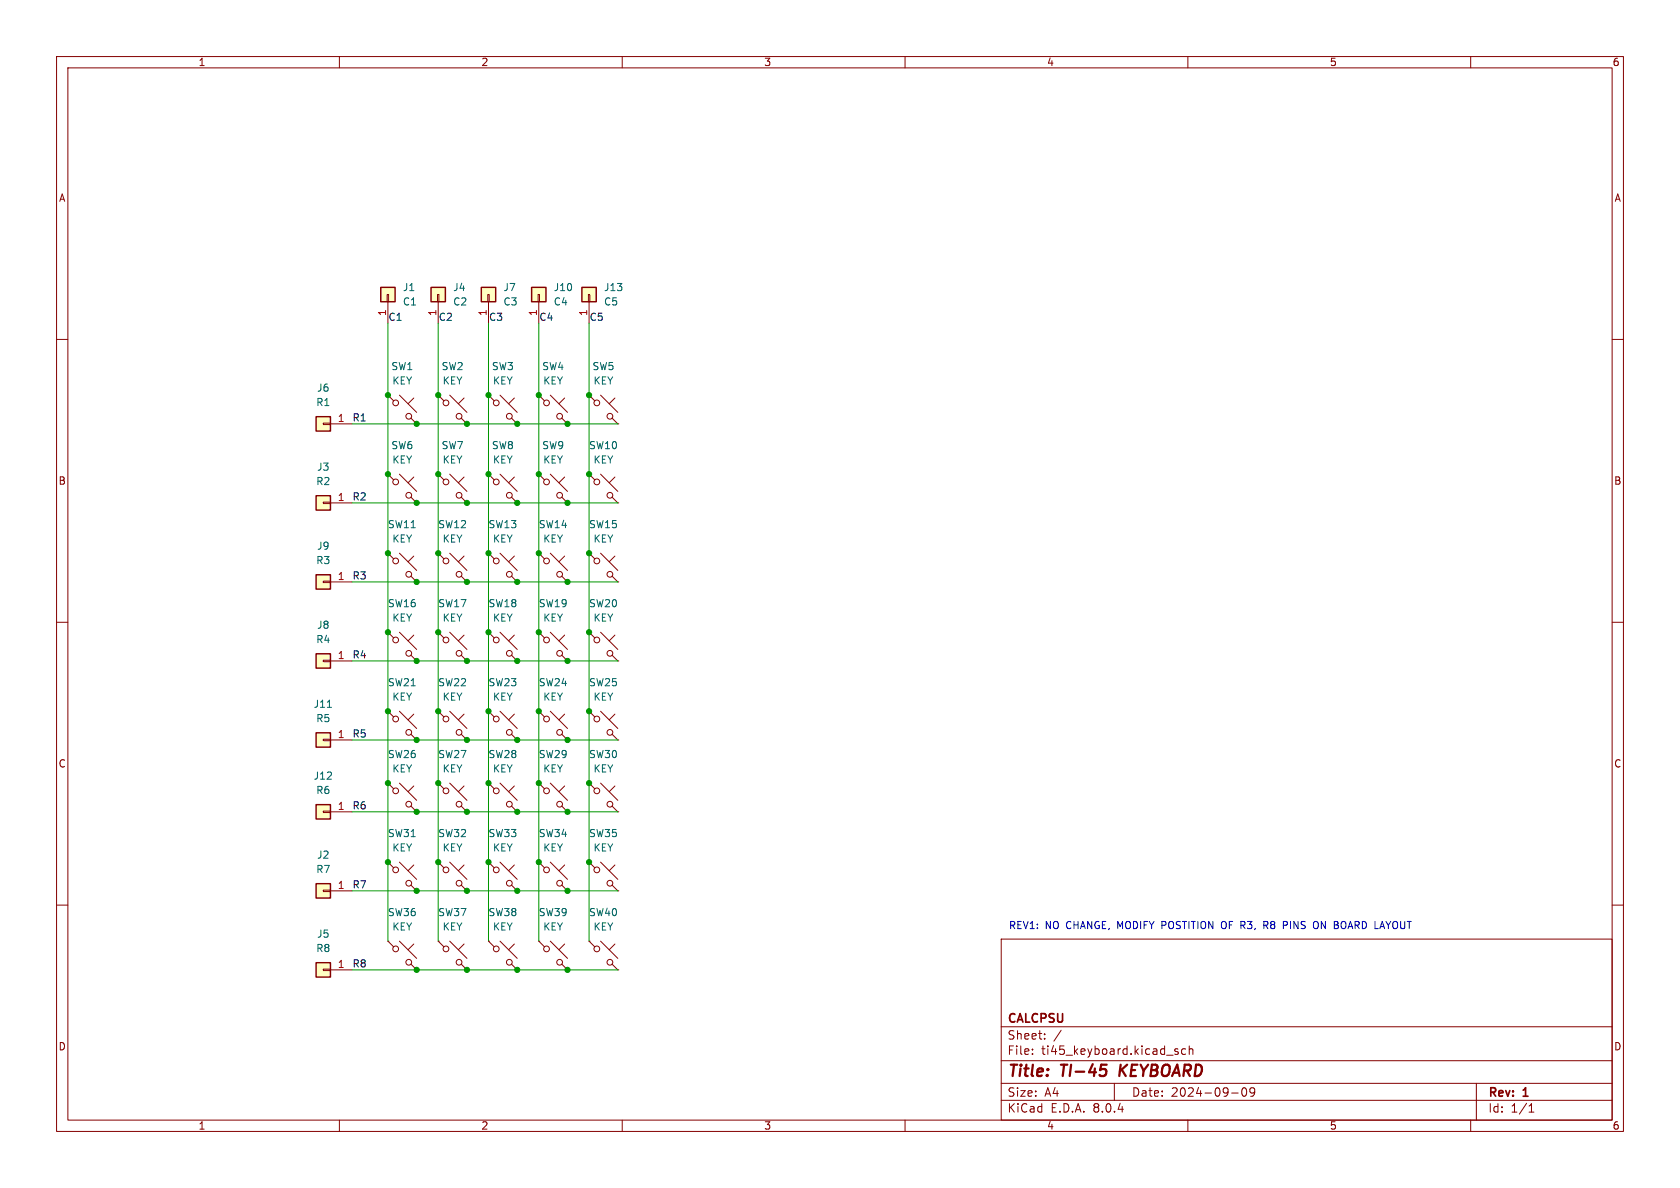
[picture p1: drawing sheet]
<svg xmlns="http://www.w3.org/2000/svg" width="297mm" height="210mm" viewBox="0 0 297 210" stroke-linecap="round" stroke-linejoin="round" font-family="sans-serif">
<g fill="none" stroke="#840000" stroke-width=".18">
<path d="M10 10h277v190h-277zM12 12h273v186h-273zM60 10v2M110 10v2M160 10v2M210 10v2M260 10v2M10 60h2M285 60h2M10 110h2M86.4 111.8l1 1M86.4 111.8h.1"/>
<path d="M88.4 111.8l3 3M90.4 115.8l1 1M90.9 112.3l-1 1M91.4 116.8h.1M285 110h2M10 160h2M285 160h2M177 166h108v32h-108zM60 198v2M110 198v2M160 198v2M177 194.5h108"/>
<path d="M177 191.5h108M177 187.5h108M177 181.5h108M182.5 186.3v.1M182.5 185.5v.1M184.7 183.6v.1M184.7 182.8v.1M187.6 182.1l-1.3 2M197 191.5v3M207.7 185.7l.6 .4-.2 .3-.4-.1M208.2 185.5l-.3-.1-.2 .2M209.6 185.5l-.4-.1-.3 .3v.4l.1 .2h.6"/>
<path d="M210 198v2M210.2 185.5l.3-.1 .3 .1 .1 .9M210.2 184.9v1.5M217.7 193.2h1.2M219.7 192.4l.2-.1a.81 .81 0 0 1 .6 .6 .81 .81 0 0 1-.3 .8l-.2 .1a.81 .81 0 0 1-.3-1.4zM221.8 192.9l-.3 .3h-.3l-.2-.3 .1-.5 .4-.1 .2 .1a.99 .99 0 0 1-.3 1.4h-.3M260 198v2M261 191.5v6.5M270.3 196.6h.9M270.3 195.5l.4-.4v1.5"/>
<circle cx="87.7" cy="113.1" r=".51"/>
<circle cx="90" cy="115.5" r=".51"/>
</g>
<path d="M194.7 188.2h.9M195.3 189l.3 .4-.1 .4-.4 .4M198.1 188.2l-.2 2M199.3 188.2l-1.3 1.2" fill="none" stroke="#840000" stroke-width=".4"/>
<path d="M55.9 156.2h2.5v2.6h-2.5z" fill="#ffffc2"/>
<g fill="none" stroke="#840000" stroke-width=".18">
<path d="M86.4 69.9l1 1M86.4 69.9h.1M88.4 69.9l3 3M90.4 73.9l1 1M90.9 70.4l-1 1M91.4 74.9h.1M95.2 69.9l1.1 1M95.2 69.9h.1M97.3 69.9l3 3M99.3 73.9l1 1M99.8 70.4l-1 1M100.3 74.9h.1"/>
<path d="M77.5 125.7l1 1M77.5 125.7h.1M79.5 125.7l3 3.1M81.5 129.8l1 1M82 126.2l-1 1.1M82.5 130.8h.1M86.4 125.7l1 1M86.4 125.7h.1M88.4 125.7l3 3.1M90.4 129.8l1 1M90.9 126.2l-1 1.1M91.4 130.8h.1"/>
<path d="M95.2 125.7l1.1 1M95.2 125.7h.1M97.3 125.7l3 3.1M99.3 129.8l1 1M99.8 126.2l-1 1.1M100.3 130.8h.1M104.1 125.7l1.1 1M104.1 125.7h.1M106.2 125.7l3 3.1M108.2 129.8l1 1M108.7 126.2l-1 1.1M109.2 130.8h.1"/>
<path d="M57.1 157.4h1.3v.2h-1.3zM58.4 157.5h3.8M68.6 166.4l1 1M68.6 166.4h.1M70.6 166.4l3.1 3M72.6 170.4l1.1 1.1M73.2 166.9l-1.1 1M73.7 171.5h.1"/>
<circle cx="87.7" cy="71.2" r=".51"/>
<circle cx="90" cy="73.6" r=".51"/>
<circle cx="96.6" cy="71.2" r=".51"/>
<circle cx="98.9" cy="73.6" r=".51"/>
<circle cx="78.8" cy="127.1" r=".51"/>
<circle cx="81.2" cy="129.5" r=".51"/>
<circle cx="87.7" cy="127.1" r=".51"/>
<circle cx="90" cy="129.5" r=".51"/>
<circle cx="96.6" cy="127.1" r=".51"/>
<circle cx="98.9" cy="129.5" r=".51"/>
<circle cx="105.5" cy="127.1" r=".51"/>
<circle cx="107.8" cy="129.5" r=".51"/>
<circle cx="70" cy="167.7" r=".51"/>
<circle cx="72.3" cy="170.1" r=".51"/>
</g>
<path d="M55.9 156.2h2.5v2.6h-2.5z" fill="none" stroke="#840000" stroke-width=".25"/>
<path d="M85.1 50.8h2.5v2.5h-2.5z" fill="#ffffc2"/>
<g fill="none" stroke="#840000" stroke-width=".18">
<path d="M86.2 52.1h.3v1.2h-.3zM86.4 53.3v3.9M95.2 97.8l1.1 1M95.2 97.8h.1M97.3 97.8l3 3M99.8 98.3l-1 1M104.1 97.8l1.1 1M104.1 97.8h.1M106.2 97.8l3 3M108.7 98.3l-1 1M95.2 111.8l1.1 1M95.2 111.8h.1"/>
<path d="M97.3 111.8l3 3M99.3 101.9l1 1M99.3 115.8l1 1M99.8 112.3l-1 1M100.3 102.9h.1M100.3 116.8h.1M104.1 111.8l1.1 1M104.1 111.8h.1M106.2 111.8l3 3M108.2 101.9l1 1M108.2 115.8l1 1M108.7 112.3l-1 1"/>
<path d="M109.2 102.9h.1M109.2 116.8h.1M68.6 138.4l1 1M68.6 138.4h.1M70.6 138.4l3.1 3.1M73.2 138.9l-1.1 1.1M77.5 138.4l1 1M77.5 138.4h.1M79.5 138.4l3 3.1M82 138.9l-1 1.1M72.6 142.5l1.1 1M73.7 143.5h.1"/>
<path d="M81.5 142.5l1 1M82.5 143.5h.1"/>
<circle cx="96.6" cy="99.2" r=".51"/>
<circle cx="105.5" cy="99.2" r=".51"/>
<circle cx="96.6" cy="113.1" r=".51"/>
<circle cx="98.9" cy="101.5" r=".51"/>
<circle cx="98.9" cy="115.5" r=".51"/>
<circle cx="105.5" cy="113.1" r=".51"/>
<circle cx="107.8" cy="115.5" r=".51"/>
<circle cx="107.8" cy="101.5" r=".51"/>
<circle cx="70" cy="139.8" r=".51"/>
<circle cx="78.8" cy="139.8" r=".51"/>
<circle cx="72.3" cy="142.2" r=".51"/>
<circle cx="81.2" cy="142.2" r=".51"/>
</g>
<path d="M85.1 50.8h2.5v2.5h-2.5z" fill="none" stroke="#840000" stroke-width=".25"/>
<path d="M76.2 50.8h2.5v2.5h-2.5z" fill="#ffffc2"/>
<g fill="none" stroke="#840000" stroke-width=".18">
<path d="M77.3 52.1h.3v1.2h-.3zM77.5 53.3v3.9M77.5 111.8l1 1M77.5 111.8h.1M79.5 111.8l3 3M81.5 115.8l1 1M82 112.3l-1 1M82.5 116.8h.1"/>
<circle cx="78.8" cy="113.1" r=".51"/>
<circle cx="81.2" cy="115.5" r=".51"/>
</g>
<path d="M76.2 50.8h2.5v2.5h-2.5z" fill="none" stroke="#840000" stroke-width=".25"/>
<path d="M94 50.8h2.5v2.5h-2.5z" fill="#ffffc2"/>
<g fill="none" stroke="#840000" stroke-width=".18">
<path d="M95.1 52.1h.3v1.2h-.3zM95.2 53.3v3.9M68.6 111.8l1 1M68.6 111.8h.1M70.6 111.8l3.1 3M72.6 115.8l1.1 1M73.2 112.3l-1.1 1M73.7 116.8h.1"/>
<circle cx="70" cy="113.1" r=".51"/>
<circle cx="72.3" cy="115.5" r=".51"/>
</g>
<path d="M94 50.8h2.5v2.5h-2.5z" fill="none" stroke="#840000" stroke-width=".25"/>
<path d="M67.3 50.8h2.5v2.5h-2.5z" fill="#ffffc2"/>
<path d="M68.5 52.1h.2v1.2h-.2zM68.6 53.3v3.9" fill="none" stroke="#840000" stroke-width=".18"/>
<path d="M67.3 50.8h2.5v2.5h-2.5z" fill="none" stroke="#840000" stroke-width=".25"/>
<path d="M102.9 50.8h2.5v2.5h-2.5z" fill="#ffffc2"/>
<g fill="none" stroke="#840000" stroke-width=".18">
<path d="M104 52.1h.3v1.2h-.3zM104.1 53.3v3.9M68.6 97.8l1 1M68.6 97.8h.1M70.6 97.8l3.1 3M73.2 98.3l-1.1 1M72.6 101.9l1.1 1M73.7 102.9h.1M68.6 125.7l1 1M68.6 125.7h.1M70.6 125.7l3.1 3.1M72.6 129.8l1.1 1"/>
<path d="M73.2 126.2l-1.1 1.1M73.7 130.8h.1"/>
<circle cx="70" cy="99.2" r=".51"/>
<circle cx="72.3" cy="101.5" r=".51"/>
<circle cx="70" cy="127.1" r=".51"/>
<circle cx="72.3" cy="129.5" r=".51"/>
</g>
<path d="M102.9 50.8h2.5v2.5h-2.5z" fill="none" stroke="#840000" stroke-width=".25"/>
<path d="M55.9 129.5h2.5v2.6h-2.5z" fill="#ffffc2"/>
<g fill="none" stroke="#840000" stroke-width=".18">
<path d="M68.6 83.8l1 1M68.6 83.8h.1M70.6 83.8l3.1 3.1M72.6 87.9l1.1 1M73.2 84.3l-1.1 1M73.7 88.9h.1M77.5 97.8l1 1M77.5 97.8h.1M79.5 97.8l3 3M82 98.3l-1 1M81.5 101.9l1 1M82.5 102.9h.1"/>
<path d="M57.1 130.7h1.3v.2h-1.3zM58.4 130.8h3.8"/>
<circle cx="70" cy="85.2" r=".51"/>
<circle cx="72.3" cy="87.6" r=".51"/>
<circle cx="78.8" cy="99.2" r=".51"/>
<circle cx="81.2" cy="101.5" r=".51"/>
</g>
<path d="M55.9 129.5h2.5v2.6h-2.5z" fill="none" stroke="#840000" stroke-width=".25"/>
<path d="M57.9 125h.7" fill="none" stroke="#006464" stroke-width=".18"/>
<path d="M55.9 115.6h2.5v2.5h-2.5z" fill="#ffffc2"/>
<path d="M57.1 116.7h1.3v.3h-1.3zM58.4 116.8h3.8" fill="none" stroke="#840000" stroke-width=".18"/>
<path d="M55.9 115.6h2.5v2.5h-2.5z" fill="none" stroke="#840000" stroke-width=".25"/>
<path d="M55.9 101.6h2.5v2.5h-2.5z" fill="#ffffc2"/>
<path d="M57.1 102.7h1.3v.3h-1.3zM58.4 102.9h3.8" fill="none" stroke="#840000" stroke-width=".18"/>
<path d="M55.9 101.6h2.5v2.5h-2.5z" fill="none" stroke="#840000" stroke-width=".25"/>
<path d="M55.9 87.6h2.5v2.6h-2.5z" fill="#ffffc2"/>
<path d="M57.1 88.8h1.3v.2h-1.3zM58.4 88.9h3.8" fill="none" stroke="#840000" stroke-width=".18"/>
<path d="M55.9 87.6h2.5v2.6h-2.5z" fill="none" stroke="#840000" stroke-width=".25"/>
<path d="M55.9 73.7h2.5v2.5h-2.5z" fill="#ffffc2"/>
<path d="M57.1 74.8h1.3v.3h-1.3zM58.4 74.9h3.8" fill="none" stroke="#840000" stroke-width=".18"/>
<path d="M55.9 73.7h2.5v2.5h-2.5z" fill="none" stroke="#840000" stroke-width=".25"/>
<path d="M55.9 170.2h2.5v2.5h-2.5z" fill="#ffffc2"/>
<g fill="none" stroke="#840000" stroke-width=".18">
<path d="M68.6 69.9l1 1M68.6 69.9h.1M70.6 69.9l3.1 3M72.6 73.9l1.1 1M73.2 70.4l-1.1 1M73.7 74.9h.1M77.5 69.9l1 1M77.5 69.9h.1M79.5 69.9l3 3M81.5 73.9l1 1M82 70.4l-1 1M82.5 74.9h.1"/>
<path d="M77.5 83.8l1 1M77.5 83.8h.1M79.5 83.8l3 3.1M81.5 87.9l1 1M82 84.3l-1 1M82.5 88.9h.1M86.4 83.8l1 1M86.4 83.8h.1M88.4 83.8l3 3.1M90.4 87.9l1 1M90.9 84.3l-1 1M91.4 88.9h.1"/>
<path d="M68.6 152.4l1 1M68.6 152.4h.1M70.6 152.4l3.1 3M72.6 156.5l1.1 1M73.2 152.9l-1.1 1M73.7 157.5h.1M77.5 152.4l1 1M77.5 152.4h.1M79.5 152.4l3 3M81.5 156.5l1 1M82 152.9l-1 1M82.5 157.5h.1"/>
<path d="M57.1 171.3h1.3v.3h-1.3zM58.4 171.5h3.8"/>
<circle cx="70" cy="71.2" r=".51"/>
<circle cx="72.3" cy="73.6" r=".51"/>
<circle cx="78.8" cy="71.2" r=".51"/>
<circle cx="81.2" cy="73.6" r=".51"/>
<circle cx="78.8" cy="85.2" r=".51"/>
<circle cx="81.2" cy="87.6" r=".51"/>
<circle cx="87.7" cy="85.2" r=".51"/>
<circle cx="90" cy="87.6" r=".51"/>
<circle cx="70" cy="153.8" r=".51"/>
<circle cx="72.3" cy="156.1" r=".51"/>
<circle cx="78.8" cy="153.8" r=".51"/>
<circle cx="81.2" cy="156.1" r=".51"/>
</g>
<path d="M55.9 170.2h2.5v2.5h-2.5z" fill="none" stroke="#840000" stroke-width=".25"/>
<path d="M55.9 142.2h2.5v2.6h-2.5z" fill="#ffffc2"/>
<g fill="none" stroke="#840000" stroke-width=".18">
<path d="M104.1 69.9l1.1 1M104.1 69.9h.1M106.2 69.9l3 3M108.2 73.9l1 1M108.7 70.4l-1 1M109.2 74.9h.1M86.4 97.8l1 1M86.4 97.8h.1M88.4 97.8l3 3M90.9 98.3l-1 1M95.2 83.8l1.1 1M95.2 83.8h.1"/>
<path d="M97.3 83.8l3 3.1M99.3 87.9l1 1M99.8 84.3l-1 1M100.3 88.9h.1M104.1 83.8l1.1 1M104.1 83.8h.1M106.2 83.8l3 3.1M108.2 87.9l1 1M108.7 84.3l-1 1M109.2 88.9h.1M90.4 101.9l1 1M91.4 102.9h.1"/>
<path d="M86.4 138.4l1 1M86.4 138.4h.1M88.4 138.4l3 3.1M90.9 138.9l-1 1.1M95.2 138.4l1.1 1M95.2 138.4h.1M97.3 138.4l3 3.1M99.8 138.9l-1 1.1M104.1 138.4l1.1 1M104.1 138.4h.1M106.2 138.4l3 3.1M108.7 138.9l-1 1.1"/>
<path d="M57.1 143.4h1.3v.2h-1.3zM58.4 143.5h3.8M86.4 152.4l1 1M86.4 152.4h.1M88.4 152.4l3 3M90.4 156.5l1 1M90.4 142.5l1 1M90.9 152.9l-1 1M91.4 157.5h.1M91.4 143.5h.1M95.2 152.4l1.1 1M95.2 152.4h.1"/>
<path d="M97.3 152.4l3 3M99.3 142.5l1 1M99.3 156.5l1 1M99.8 152.9l-1 1M100.3 143.5h.1M100.3 157.5h.1M104.1 152.4l1.1 1M104.1 152.4h.1M106.2 152.4l3 3M108.2 142.5l1 1M108.2 156.5l1 1M108.7 152.9l-1 1"/>
<path d="M109.2 143.5h.1M109.2 157.5h.1M77.5 166.4l1 1M77.5 166.4h.1M79.5 166.4l3 3M81.5 170.4l1 1.1M82 166.9l-1 1M82.5 171.5h.1M86.4 166.4l1 1M86.4 166.4h.1M88.4 166.4l3 3M90.4 170.4l1 1.1"/>
<path d="M90.9 166.9l-1 1M91.4 171.5h.1M95.2 166.4l1.1 1M95.2 166.4h.1M97.3 166.4l3 3M99.3 170.4l1 1.1M99.8 166.9l-1 1M100.3 171.5h.1M104.1 166.4l1.1 1M104.1 166.4h.1M106.2 166.4l3 3M108.2 170.4l1 1.1"/>
<path d="M108.7 166.9l-1 1M109.2 171.5h.1"/>
<circle cx="105.5" cy="71.2" r=".51"/>
<circle cx="107.8" cy="73.6" r=".51"/>
<circle cx="87.7" cy="99.2" r=".51"/>
<circle cx="96.6" cy="85.2" r=".51"/>
<circle cx="98.9" cy="87.6" r=".51"/>
<circle cx="105.5" cy="85.2" r=".51"/>
<circle cx="107.8" cy="87.6" r=".51"/>
<circle cx="90" cy="101.5" r=".51"/>
<circle cx="87.7" cy="139.8" r=".51"/>
<circle cx="96.6" cy="139.8" r=".51"/>
<circle cx="105.5" cy="139.8" r=".51"/>
<circle cx="87.7" cy="153.8" r=".51"/>
<circle cx="90" cy="156.1" r=".51"/>
<circle cx="90" cy="142.2" r=".51"/>
<circle cx="96.6" cy="153.8" r=".51"/>
<circle cx="98.9" cy="142.2" r=".51"/>
<circle cx="98.9" cy="156.1" r=".51"/>
<circle cx="105.5" cy="153.8" r=".51"/>
<circle cx="107.8" cy="156.1" r=".51"/>
<circle cx="107.8" cy="142.2" r=".51"/>
<circle cx="78.8" cy="167.7" r=".51"/>
<circle cx="81.2" cy="170.1" r=".51"/>
<circle cx="87.7" cy="167.7" r=".51"/>
<circle cx="90" cy="170.1" r=".51"/>
<circle cx="96.6" cy="167.7" r=".51"/>
<circle cx="98.9" cy="170.1" r=".51"/>
<circle cx="105.5" cy="167.7" r=".51"/>
<circle cx="107.8" cy="170.1" r=".51"/>
</g>
<path d="M55.9 142.2h2.5v2.6h-2.5z" fill="none" stroke="#840000" stroke-width=".25"/>
<path d="M216.1 162.9a.9 .9 0 0 0 0 1.2M223.7 163.6l.5 .6M224 162.9h-.6v1.3M224 163.5l-.6 .1M226.9 162.9h.5l.2 .2-.1 .4-.6 .1M232.7 162.9h.2a.81 .81 0 0 1-.2 1.3" fill="none" stroke="#0000c2" stroke-width=".18"/>
<g fill="none" stroke="#009600" stroke-width=".18">
<path d="M68.6 57.2v109.2M77.5 57.2v109.2M86.4 57.2v109.2M95.2 57.2v109.2M104.1 57.2v109.2M62.2 74.9h47M62.2 88.9h47M62.2 116.8h47M62.2 102.9h47M62.2 130.8h47M62.2 157.5h47M62.2 143.5h47"/>
<path d="M62.2 171.5h47"/>
</g>
<g fill="#009600" stroke="#009600" stroke-width=".18">
<circle cx="104.1" cy="111.8" r=".46"/>
<circle cx="100.3" cy="116.8" r=".46"/>
<circle cx="82.5" cy="116.8" r=".46"/>
<circle cx="91.4" cy="116.8" r=".46"/>
<circle cx="95.2" cy="111.8" r=".46"/>
<circle cx="77.5" cy="111.8" r=".46"/>
<circle cx="86.4" cy="111.8" r=".46"/>
<circle cx="73.7" cy="116.8" r=".46"/>
<circle cx="68.6" cy="111.8" r=".46"/>
<circle cx="68.6" cy="125.7" r=".46"/>
<circle cx="82.5" cy="74.9" r=".46"/>
<circle cx="86.4" cy="83.8" r=".46"/>
<circle cx="91.4" cy="74.9" r=".46"/>
<circle cx="77.5" cy="69.9" r=".46"/>
<circle cx="73.7" cy="74.9" r=".46"/>
<circle cx="68.6" cy="69.9" r=".46"/>
<circle cx="86.4" cy="69.9" r=".46"/>
<circle cx="77.5" cy="138.4" r=".46"/>
<circle cx="73.7" cy="143.5" r=".46"/>
<circle cx="73.7" cy="130.8" r=".46"/>
<circle cx="77.5" cy="125.7" r=".46"/>
<circle cx="68.6" cy="152.4" r=".46"/>
<circle cx="73.7" cy="157.5" r=".46"/>
<circle cx="77.5" cy="152.4" r=".46"/>
<circle cx="68.6" cy="138.4" r=".46"/>
<circle cx="73.7" cy="171.5" r=".46"/>
<circle cx="82.5" cy="171.5" r=".46"/>
<circle cx="82.5" cy="157.5" r=".46"/>
<circle cx="91.4" cy="143.5" r=".46"/>
<circle cx="82.5" cy="143.5" r=".46"/>
<circle cx="86.4" cy="152.4" r=".46"/>
<circle cx="95.2" cy="138.4" r=".46"/>
<circle cx="95.2" cy="125.7" r=".46"/>
<circle cx="91.4" cy="130.8" r=".46"/>
<circle cx="82.5" cy="130.8" r=".46"/>
<circle cx="86.4" cy="138.4" r=".46"/>
<circle cx="86.4" cy="125.7" r=".46"/>
<circle cx="100.3" cy="157.5" r=".46"/>
<circle cx="104.1" cy="152.4" r=".46"/>
<circle cx="104.1" cy="125.7" r=".46"/>
<circle cx="100.3" cy="130.8" r=".46"/>
<circle cx="104.1" cy="138.4" r=".46"/>
<circle cx="95.2" cy="152.4" r=".46"/>
<circle cx="100.3" cy="143.5" r=".46"/>
<circle cx="100.3" cy="171.5" r=".46"/>
<circle cx="91.4" cy="157.5" r=".46"/>
<circle cx="91.4" cy="171.5" r=".46"/>
<circle cx="91.4" cy="102.9" r=".46"/>
<circle cx="100.3" cy="102.9" r=".46"/>
<circle cx="95.2" cy="97.8" r=".46"/>
<circle cx="100.3" cy="74.9" r=".46"/>
<circle cx="95.2" cy="69.9" r=".46"/>
<circle cx="95.2" cy="83.8" r=".46"/>
<circle cx="91.4" cy="88.9" r=".46"/>
<circle cx="100.3" cy="88.9" r=".46"/>
<circle cx="104.1" cy="83.8" r=".46"/>
<circle cx="104.1" cy="69.9" r=".46"/>
<circle cx="104.1" cy="97.8" r=".46"/>
<circle cx="73.7" cy="88.9" r=".46"/>
<circle cx="68.6" cy="83.8" r=".46"/>
<circle cx="77.5" cy="83.8" r=".46"/>
<circle cx="82.5" cy="88.9" r=".46"/>
<circle cx="68.6" cy="97.8" r=".46"/>
<circle cx="73.7" cy="102.9" r=".46"/>
<circle cx="82.5" cy="102.9" r=".46"/>
<circle cx="86.4" cy="97.8" r=".46"/>
<circle cx="77.5" cy="97.8" r=".46"/>
</g>
<g font-size="2.8" fill="#840000">
<text x="178" y="190.9">Title:</text>
<text x="187.7" y="190.9">TI-45</text>
<text x="198.7" y="190.9">KEYBOARD</text>
</g>
<g font-size="2.1" fill="#840000">
<text x="178" y="184">Sheet:</text>
<text x="178" y="181.2">CALCPSU</text>
<text x="178" y="186.7">File:</text>
<text x="184.1" y="186.7">ti45_keyboard.kicad_sch</text>
<text x="178" y="196.9">KiCad</text>
<text x="178" y="194.1">Size:</text>
<text x="184.7" y="194.1">A4</text>
<text x="185.7" y="196.9">E.D.A.</text>
<text x="193.3" y="196.9">8.0.4</text>
<text x="200" y="194.1">Date:</text>
<text x="207" y="194.1">2024-09-09</text>
<text x="263" y="194.3">Rev:</text>
<text x="263" y="196.9">Id:</text>
<text x="267.1" y="196.9">1/1</text>
<text x="269.4" y="194.3">1</text>
</g>
<g font-size="1.8" fill="#840000">
<text x="35" y="11.9">1</text>
<text x="85" y="11.9">2</text>
<text x="135" y="11.9">3</text>
<text x="185" y="11.9">4</text>
<text x="235" y="11.9">5</text>
<text x="285" y="11.9">6</text>
<text x="10.3" y="35.9">A</text>
<text x="285.3" y="35.9">A</text>
<text x="10.3" y="85.9">B</text>
<text x="285.3" y="85.9">B</text>
<text x="10.3" y="135.9">C</text>
<text x="285.3" y="135.9">C</text>
<text x="10.3" y="185.9">D</text>
<text x="285.3" y="185.9">D</text>
<text x="35" y="199.9">1</text>
<text x="85" y="199.9">2</text>
<text x="135" y="199.9">3</text>
<text x="185" y="199.9">4</text>
<text x="235" y="199.9">5</text>
<text x="285" y="199.9">6</text>
</g>
<g font-size="1.8" fill="#006464">
<text x="71.1" y="51.7">J1</text>
<text x="80" y="51.7">J4</text>
<text x="88.9" y="51.7">J7</text>
<text x="97.8" y="51.7">J10</text>
<text x="106.7" y="51.7">J13</text>
<text x="71.1" y="54.2">C1</text>
<text x="80" y="54.2">C2</text>
<text x="88.9" y="54.2">C3</text>
<text x="97.8" y="54.2">C4</text>
<text x="106.7" y="54.2">C5</text>
<text x="69.1" y="65.6">SW1</text>
<text x="78" y="65.6">SW2</text>
<text x="86.9" y="65.6">SW3</text>
<text x="95.8" y="65.6">SW4</text>
<text x="104.6" y="65.6">SW5</text>
<text x="55.8" y="72">R1</text>
<text x="56" y="69.4">J6</text>
<text x="69.3" y="68.2">KEY</text>
<text x="78.2" y="68.2">KEY</text>
<text x="87" y="68.2">KEY</text>
<text x="95.9" y="68.2">KEY</text>
<text x="104.8" y="68.2">KEY</text>
<text x="56" y="83.4">J3</text>
<text x="69.1" y="79.6">SW6</text>
<text x="69.3" y="82.1">KEY</text>
<text x="78" y="79.6">SW7</text>
<text x="78.2" y="82.1">KEY</text>
<text x="86.9" y="79.6">SW8</text>
<text x="87" y="82.1">KEY</text>
<text x="95.8" y="79.6">SW9</text>
<text x="95.9" y="82.1">KEY</text>
<text x="104" y="79.6">SW10</text>
<text x="104.8" y="82.1">KEY</text>
<text x="55.8" y="86">R2</text>
<text x="68.5" y="93.6">SW11</text>
<text x="77.4" y="93.6">SW12</text>
<text x="86.3" y="93.6">SW13</text>
<text x="95.1" y="93.6">SW14</text>
<text x="104" y="93.6">SW15</text>
<text x="55.8" y="99.9">R3</text>
<text x="56" y="97.4">J9</text>
<text x="69.3" y="96.1">KEY</text>
<text x="78.2" y="96.1">KEY</text>
<text x="87" y="96.1">KEY</text>
<text x="95.9" y="96.1">KEY</text>
<text x="104.8" y="96.1">KEY</text>
<text x="68.5" y="107.5">SW16</text>
<text x="77.4" y="107.5">SW17</text>
<text x="86.3" y="107.5">SW18</text>
<text x="95.1" y="107.5">SW19</text>
<text x="104" y="107.5">SW20</text>
<text x="55.8" y="113.9">R4</text>
<text x="56" y="111.4">J8</text>
<text x="69.3" y="110.1">KEY</text>
<text x="78.2" y="110.1">KEY</text>
<text x="87" y="110.1">KEY</text>
<text x="95.9" y="110.1">KEY</text>
<text x="104.8" y="110.1">KEY</text>
<text x="55.4" y="125.3">J11</text>
<text x="68.5" y="121.5">SW21</text>
<text x="69.3" y="124.1">KEY</text>
<text x="77.4" y="121.5">SW22</text>
<text x="78.2" y="124.1">KEY</text>
<text x="86.3" y="121.5">SW23</text>
<text x="87" y="124.1">KEY</text>
<text x="95.1" y="121.5">SW24</text>
<text x="95.9" y="124.1">KEY</text>
<text x="104" y="121.5">SW25</text>
<text x="104.8" y="124.1">KEY</text>
<text x="55.8" y="127.9">R5</text>
<text x="68.5" y="134.2">SW26</text>
<text x="69.3" y="136.8">KEY</text>
<text x="77.4" y="134.2">SW27</text>
<text x="78.2" y="136.8">KEY</text>
<text x="86.3" y="134.2">SW28</text>
<text x="87" y="136.8">KEY</text>
<text x="95.1" y="134.2">SW29</text>
<text x="95.9" y="136.8">KEY</text>
<text x="104" y="134.2">SW30</text>
<text x="104.8" y="136.8">KEY</text>
<text x="55.4" y="138">J12</text>
<text x="55.8" y="140.6">R6</text>
<text x="68.5" y="148.2">SW31</text>
<text x="77.4" y="148.2">SW32</text>
<text x="86.3" y="148.2">SW33</text>
<text x="95.1" y="148.2">SW34</text>
<text x="104" y="148.2">SW35</text>
<text x="55.8" y="154.5">R7</text>
<text x="56" y="152">J2</text>
<text x="69.3" y="150.7">KEY</text>
<text x="78.2" y="150.7">KEY</text>
<text x="87" y="150.7">KEY</text>
<text x="95.9" y="150.7">KEY</text>
<text x="104.8" y="150.7">KEY</text>
<text x="56" y="166">J5</text>
<text x="68.5" y="162.2">SW36</text>
<text x="69.3" y="164.7">KEY</text>
<text x="77.4" y="162.2">SW37</text>
<text x="78.2" y="164.7">KEY</text>
<text x="86.3" y="162.2">SW38</text>
<text x="87" y="164.7">KEY</text>
<text x="95.1" y="162.2">SW39</text>
<text x="95.9" y="164.7">KEY</text>
<text x="104" y="162.2">SW40</text>
<text x="104.8" y="164.7">KEY</text>
<text x="55.8" y="168.5">R8</text>
</g>
<g font-size="1.8" fill="#0f0f0f">
<text x="68.3" y="56" transform="rotate(-90 68.3 56)">1</text>
<text x="68.6" y="56.8">C1</text>
<text x="77.2" y="56" transform="rotate(-90 77.2 56)">1</text>
<text x="77.5" y="56.8">C2</text>
<text x="86.1" y="56" transform="rotate(-90 86.1 56)">1</text>
<text x="86.4" y="56.8">C3</text>
<text x="95" y="56" transform="rotate(-90 95 56)">1</text>
<text x="95.2" y="56.8">C4</text>
<text x="103.9" y="56" transform="rotate(-90 103.9 56)">1</text>
<text x="104.1" y="56.8">C5</text>
<text x="62.2" y="74.6">R1</text>
<text x="62.2" y="88.6">R2</text>
<text x="62.2" y="102.5">R3</text>
<text x="62.2" y="116.5">R4</text>
<text x="62.2" y="130.5">R5</text>
<text x="62.2" y="143.2">R6</text>
<text x="62.2" y="157.1">R7</text>
<text x="62.2" y="171.1">R8</text>
</g>
<g font-size="1.8" fill="#a90000">
<text x="59.6" y="74.7">1</text>
<text x="59.6" y="88.6">1</text>
<text x="59.6" y="102.6">1</text>
<text x="59.6" y="116.6">1</text>
<text x="59.6" y="130.6">1</text>
<text x="59.6" y="143.3">1</text>
<text x="59.6" y="157.2">1</text>
<text x="59.6" y="171.2">1</text>
</g>
<g font-size="1.8" fill="#0000c2">
<text x="178.3" y="164.4">REV1:</text>
<text x="184.8" y="164.4">NO CHANGE, MODIFY POSTITION</text>
<text x="216.6" y="164.4">OF R3,</text>
<text x="224.4" y="164.4">R8</text>
<text x="228.1" y="164.4">PINS</text>
<text x="233.7" y="164.4">ON BOARD LAYOUT</text>
</g>
</svg>
